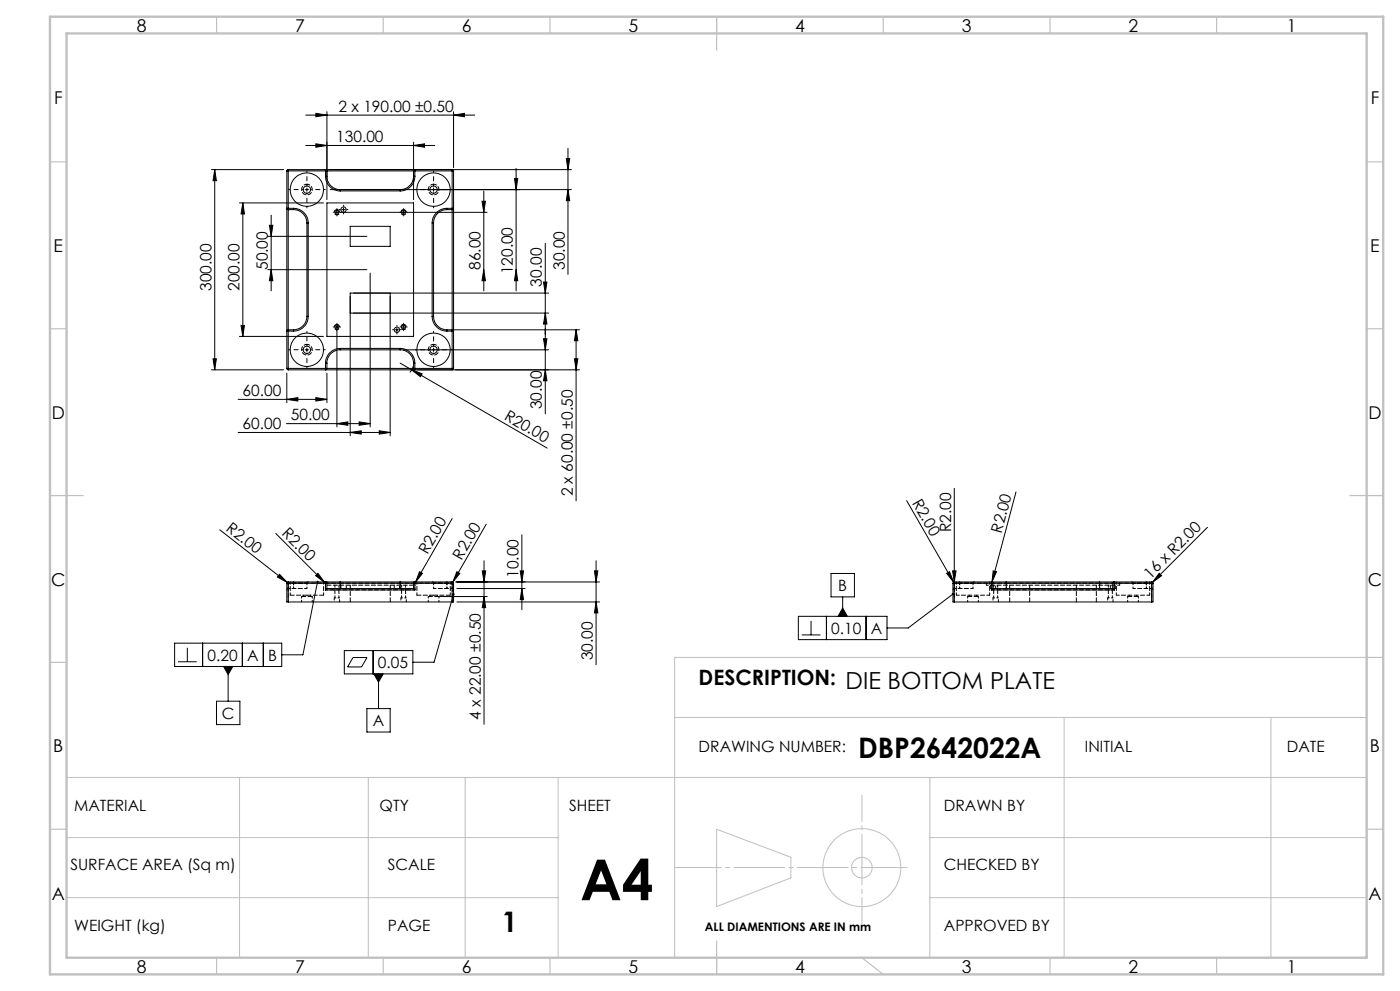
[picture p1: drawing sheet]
<svg xmlns="http://www.w3.org/2000/svg" width="420mm" height="297mm" viewBox="0 0 420 297" stroke-linecap="round" stroke-linejoin="round" font-family="sans-serif">
<g fill="none" stroke="#000" stroke-width=".3">
<path d="M91.7 34.5h50.7M94.8 34l3.3 .5-3.3 .5zM98.1 33.5v26.3M136.1 34.5l3.2-.5v1zM136.1 33.5v16.7M63.4 50.8h21.7M64.4 50.8l.5 3.3h-1zM64.4 50.8v60M86 51.2h.5M86 51.2v59.2M86.5 50.8v.4M86.5 50.8l-.5 .4"/>
<path d="M86.5 50.8h84.9M86.5 51.2v11.2M86.5 51.2h11.1M91.5 56.8h1.1M91.7 43.6h38.7M92.1 56.3v1M94.8 43.1l3.3 .5-3.3 .5zM97.6 51.2v-.4l.5 .4M97.6 51.2h.5M97.6 52.8a4.4 4.4 0 0 0 4.5 4.4M97.6 52.8h.3a4.4 4.4 0 0 0 4.2 4.1v.3M97.6 51.2v1.6"/>
<path d="M98.1 51.2h26M99.1 56.8h72.3M102.1 57.2h18M124.1 43.6l3.3-.5v1zM124.1 42.6v17.2M124.1 51.2l.3-.4 .1 .4M124.1 51.2h.4M124.5 52.8a4.4 4.4 0 0 1-4.4 4.4M124.5 52.8h-.3a4.5 4.5 0 0 1-4.1 4.1v.3M124.5 51.2v1.6M124.5 51.2h11.1M130.1 56.3v1"/>
<path d="M135.6 51.2v-.4l.5 .4M135.6 51.2h.5M135.6 51.2v11.2M136.1 51.2v59.2M145.1 57.3v29.9M154.3 53.5h1l-.5 3.3zM154.8 50.5v36.7M169.9 47.5h1l-.5 3.3zM170.4 56.8l.5 3.3h-1zM170.4 44.5v37.8M71.8 60.8h25.2M72.8 60.8l.5 3.3h-1z"/>
<path d="M72.8 60.8v40M80.3 70.8h29.8M80.8 67.5h1l-.4 3.3zM81.4 64.5v22.7M86.5 62.4h-.5l.5 .4M86.5 62.4v.4M86.5 62.8h1.6M86.5 62.8v36M86.5 62.4h1.6M88.1 62.4a4.4 4.4 0 0 1 4.4 4.4M88.1 62.4v.4M88.1 62.8a4.1 4.1 0 0 1 4 4"/>
<path d="M92.1 66.8h.4M92.1 66.8v28M92.5 66.8v28M98.1 60.8h26v40h-26zM100.5 63.6h1.1M101.1 63.1v1M102.1 63.6h44M102.6 62.8h1M103 62.3v1M105.1 67.8h12v6h-12zM121.1 63.1v1M129.6 66.8h.5"/>
<path d="M129.6 66.8v28M130.1 66.8v28M134.1 62.4a4.4 4.4 0 0 0-4.5 4.4M134.1 62.4v.4M134.1 62.8a4 4 0 0 0-4 4M134.1 62.8h1.5M134.1 62.4h1.5M135.6 62.4h.5l-.5 .4M135.6 62.4v.4M135.6 62.8v36M144.6 60.3h1l-.5 3.3zM163.6 73v51"/>
<path d="M72.3 97.5h1l-.5 3.3zM80.3 80.8h29.8M81.4 80.8l.4 3.3h-1zM86.5 98.8v.4M86.5 98.8l-.5 .4h.5M86.5 98.8h1.6M86.5 99.2v11.2M86.5 99.2h1.6M88.1 98.8v.4M92.1 94.8h.4M92.1 94.8a4.1 4.1 0 0 1-4 4M92.5 94.8a4.5 4.5 0 0 1-4.4 4.4"/>
<path d="M100.5 98h1.1M101.1 99v28.9M101.1 97.5v1M111.1 81.8v46.1M117.1 87.8v42.8M118.6 98.8h1M119.1 98.3v1M120.5 98h1.1M121.1 97.5v1M129.6 94.8a4.5 4.5 0 0 0 4.5 4.4M129.6 94.8h.5M130.1 94.8a4 4 0 0 0 4 4"/>
<path d="M134.1 98.8v.4M134.1 99.2h1.5M135.6 98.8v.4M135.6 98.8l.5 .4h-.5M135.6 99.2v11.2M145.1 80.8l.5 3.3h-1zM154.8 80.8l.5 3.3h-1zM163.1 84.5h1l-.5 3.3zM163.6 93.8l.5 3.3h-1zM164.6 87.8h-59.5v42.8M164.6 93.8h-59.5M172.8 98.8l.6 3.3h-1.1z"/>
<path d="M172.8 98.8v51.3M173.8 98.8h-39.7M63.4 110.8h21.7M63.9 107.5h1l-.5 3.3zM71.4 119.7h26.7M71.8 100.8h25.2M86 110.4h.5M86 110.4l.5 .4M86 119.7l3.4-.5v1zM86 111.8v8.9M86.5 110.4v.4M86.5 110.4h11.1"/>
<path d="M91.5 104.8h1.1M92.1 104.3v1M94.8 119.2l3.3 .5-3.3 .5zM97.6 108.8h.5M97.6 110.4h.5M97.6 110.4v.4l.5-.4M97.6 108.8v1.6M98.1 111.8v8.9M98.1 108.8v1.6M98.1 110.4h26M102.1 104.4a4.5 4.5 0 0 0-4.5 4.4M102.1 104.4v.4"/>
<path d="M102.1 104.8a4 4 0 0 0-4 4M102.1 104.8h18M102.1 104.4h18M120.1 104.4a4.5 4.5 0 0 1 4.4 4.4M120.1 104.4v.4M120.1 104.8a4 4 0 0 1 4 4M120.1 108.8l3.4 2M121.1 104.8h43.5M123.5 110.8l3.1 1.2-.5 .9zM123.5 110.8l40.6 23.5M123.9 109.8l-1 1.8M124.1 108.8h.4"/>
<path d="M124.1 110.4h.4M124.1 110.4l.4 .4v-.4M124.1 108.8v1.6M124.5 108.8v1.6M124.5 110.4h11.1M130.1 104.3v1M135.6 110.4h.5M135.6 110.4v.4l.5-.4M163.1 101.5h1l-.5 3.3zM163.6 110.8l.5 3.3h-1zM172.3 107.5h1.1l-.6 3.3zM173.8 110.8h-87.3"/>
<path d="M71.4 129.6h45.7M85.9 127h25.2M101.1 127l3.3-.6v1.1zM105.1 129.6l3.3-.5v1zM107.7 126.4l3.4 .6-3.4 .5zM113.8 129.1l3.3 .5-3.3 .5zM65.9 158.8l20.2 15.8M82.7 159.9l14.9 14.9M135.6 155.4l-10.9 19M145.9 157.1l-10 17.3M272 150l14.1 24.4M286.3 146.4v34"/>
<path d="M304.8 147.4l-7.2 27M362.2 158l-16.7 16.8M83.9 172.1l2.2 2.5-2.9-1.7zM86 174.8h.5M86 174.8v5.6h.5M86.1 174.6l.4 .2M86.5 174.4l-.5 .4M86.5 174.4v.4M86.5 174.4h11.1M86.5 174.8v5.6M86.5 174.8h11.1M94.7 172.5l.7-.7 2 2.7z"/>
<path d="M95.2 174.4l-4.3 21.8h-6.4M97.6 174.8h.5M97.6 174.4v.4M97.6 174.4l.5 .4M97.6 174.4h4.5M97.6 174.8v2M97.6 176.8h26.9M98.1 176.4l-.5 .4M98.1 174.8h4M98.1 174.8v1.6M98.1 176.4h26M102.1 174.4v.4"/>
<path d="M102.1 174.4h18M102.1 174.8h18M102.1 174.8v1.6M120.1 174.8h4M120.1 174.4v.4M120.1 174.4h4.4M120.1 174.8v1.6M124.1 174.8h.4M124.1 176.4l.4 .4M124.1 174.8v1.6M124.5 174.4v.4M124.5 174.4l-.4 .4"/>
<path d="M124.5 174.4h11.1M124.5 174.8h11.1M124.5 174.8v2M124.7 174.4l-.2 .4M125.9 171.3l.9 .5-2.1 2.6zM131.7 178.8h14.5M135.6 174.8h.5M135.6 174.4v.4M135.6 174.4l.5 .4M135.6 174.8v5.6M135.9 174.4l-.3 .4M136.1 178.1l-5.9 20.4h-6.3"/>
<path d="M136.1 174.8v5.6h-.5M137.1 176.4h20.5M137.1 171.3l.8 .5-2 2.6zM144.7 171.1h1l-.5 3.3zM145.2 178.8l.5 3.3h-1zM145.2 168.1v49M156.1 171.1h1l-.5 3.3zM156.6 176.4l.5 3.3h-1zM156.6 160.3v22.4M178.3 171.1h1.1l-.6 3.3zM178.8 168.1v31.1M179.8 174.4h-43.1"/>
<path d="M249.3 171.9h7v7h-7zM252.8 178.9v5.8M284 171.8l.9-.5 1.2 3.1zM285.8 171.1h1l-.5 3.3zM285.9 178l-13.4 10.2h-6.4M285.9 174.8h.4M285.9 174.8v5.6h.4M286.1 174.4l.2 .4M286.3 174.4v.4M286.3 174.4l-.4 .4M286.3 174.4h11.2M286.3 174.8h11.2"/>
<path d="M297.5 174.8h.4M297.5 174.4v.4M297.5 174.4l.4 .4M297.5 174.4h4.4M297.5 176.8h36.8M297.5 174.8v2M297.6 174.4l-.1 .4M297.9 176.4l-.4 .4M297.9 174.8h4M297.9 176.4h36M297.9 174.8v1.6M298 171.1l.9 .2-1.3 3.1z"/>
<path d="M301.9 174.4v.4M301.9 174.4h28M301.9 174.8h28M301.9 174.8v1.6M329.9 174.8h4M329.9 174.4v.4M329.9 174.4h4.4M329.9 174.8v1.6M333.9 174.8h.4M333.9 176.4l.4 .4M333.9 174.8v1.6M334.3 174.4v.4"/>
<path d="M334.3 174.4l-.4 .4M334.3 174.4h11.2M334.3 174.8h11.2M334.3 174.8v2M345.5 174.4v.4M345.5 174.8h.4M345.5 174.4l.4 .4M345.5 174.8v5.6M345.9 174.8v5.6h-.4M347.7 171.8l.8 .7-2.7 2zM52.4 192.8h32.1v6.9h-32.1zM53.4 198.3h5.6"/>
<path d="M56.2 194.1v4.2M60.8 192.8v6.9M67.1 199.7h2.7l-1.4 2.5zM68.4 199.7v10.4M72.7 192.8v6.9M79 192.8v6.9M86.5 180.4h49.1M103.3 195h20.6v7h-20.6zM105.9 197.1h4.2l-1.6 2.8h-4.2zM111.9 195v7M137.1 180.4h42.7M178.8 180.4l.6 3.3h-1.1z"/>
<path d="M239.5 184.7h26.6v7h-26.6zM240.5 190.3h5.6M243.3 186.1v4.2M247.9 184.7v7M252.8 182.2l1.4 2.5h-2.8zM259.8 184.7v7M286.3 180.4h59.2M64.9 210.1h7.1v7.1h-7.1zM110.1 212.4h7v7h-7zM112.1 202h2.9l-1.4 2.4zM113.6 202v10.4"/>
<circle cx="92.1" cy="56.8" r="5"/>
<circle cx="92.1" cy="56.8" r="1.1"/>
<circle cx="130.1" cy="56.8" r="5"/>
<circle cx="130.1" cy="56.8" r="1.1"/>
<circle cx="101.1" cy="63.6" r=".6"/>
<circle cx="103.1" cy="62.8" r=".8"/>
<circle cx="121.1" cy="63.6" r=".6"/>
<circle cx="101.1" cy="98" r=".6"/>
<circle cx="119.1" cy="98.8" r=".81"/>
<circle cx="121.1" cy="98" r=".6"/>
<circle cx="92.1" cy="104.8" r="5"/>
<circle cx="92.1" cy="104.8" r="1.11"/>
<circle cx="130.1" cy="104.8" r="5"/>
<circle cx="130.1" cy="104.8" r="1.11"/>
</g>
<g fill="none" stroke="#c0c0c0" stroke-width=".3">
<path d="M410 197h-207.6v90M202.4 215h207.6M319.2 215v72M381.3 215v72M20 233h390v54h-390zM71.9 233v54M110.5 233v54M139.6 233v54M167.4 233v54M278.9 233v54M20 251h147.4M215 248.5l22.3 8.4v6.2l-22.3 8.6z"/>
<path d="M278.9 251h131.1M20 269h147.4M278.9 269h131.1"/>
<circle cx="258.6" cy="260" r="11.7"/>
<circle cx="258.6" cy="260" r="3.1"/>
</g>
<g fill="none" stroke="#000" stroke-width=".3" stroke-dasharray="15.2 1.3 1.3 1.3">
<path d="M100.1 63.6h-.1M101.1 62.6v-.1M101.1 64.6v.1M102.1 63.6h.1M102.1 62.8h-.3M103.1 61.8v-.3M103.1 63.8v.3M104.1 62.8h.3M120.1 63.6h-.1M121.1 62.6v-.1M121.1 64.6v.1M122.1 63.6h.1"/>
<path d="M100.1 98h-.1M101.1 97v-.1M101.1 99v.1M102.1 98h.1M118.1 98.8h-.3M119.1 97.8v-.3M119.1 99.8v.3M120.1 98h-.1M120.1 98.8h.3M121.1 97v-.1M121.1 99v.1M122.1 98h.1"/>
</g>
<g fill="none" stroke="#000" stroke-width=".3" stroke-dasharray="15.2 1.3 1.3 1.3" stroke-dashoffset="14.9">
<path d="M91.1 56.8h-4.5M92.1 55.8v-4.5M92.1 57.8v4.5M93.1 56.8h4.5M129.1 56.8h-4.5M130.1 55.8v-4.5M130.1 57.8v4.5M131.1 56.8h4.5M91.1 104.8h-4.5M92.1 103.8v-4.5M92.1 105.8v4.5M93.1 104.8h4.5"/>
<path d="M129.1 104.8h-4.5M130.1 103.8v-4.5M130.1 105.8v4.5M131.1 104.8h4.5"/>
</g>
<path d="M272.2 260h-69.8" fill="none" stroke="#c0c0c0" stroke-width=".3" stroke-dasharray="15.2 1.3 1.3 1.3" stroke-dashoffset="1.3"/>
<path d="M258.6 238.3v38.6" fill="none" stroke="#c0c0c0" stroke-width=".3" stroke-dasharray="15.2 1.3 1.3 1.3" stroke-dashoffset="7.4"/>
<g fill="none" stroke="#c0c0c0" stroke-width=".35">
<path d="M65 5v5M115 5v5M165 5v5M215 5v10M265 5v5M315 5v5M365 5v5M15 48.5h5M410 48.5h5M15 98.5h5M410 98.5h5M15 148.5h10"/>
<path d="M405 148.5h10M15 198.5h5M410 197h5M15 248.5h5M410 248.5h5M65 287v5M115 287v5M165 287v5M215 282v10M258.6 287l6.4 5M315 287v5M365 287v5"/>
</g>
<path d="M15 5h400v287h-400zM20 10h390v277h-390z" fill="none" stroke="#c0c0c0" stroke-width=".7"/>
<g fill="#000">
<path d="M123.5 110.8l3.1 1.2-.5 .9zM83.9 172.1l2.2 2.5-2.9-1.7zM94.7 172.5l.7-.7 2 2.7zM125.9 171.3l.9 .5-2.1 2.6zM137.1 171.3l.8 .5-2 2.6zM284 171.8l.9-.5 1.2 3.1zM285.8 171.1h1l-.5 3.3zM298 171.1l.9 .2-1.3 3.1zM347.7 171.8l.8 .7-2.7 2z"/>
<path d="M94.8 43.1l3.3 .5-3.3 .5zM124.1 43.6l3.3-.5v1zM101.1 127l3.3-.6v1.1zM107.7 126.4l3.4 .6-3.4 .5z"/>
<path d="M94.8 119.2l3.3 .5-3.3 .5zM86 119.7l3.4-.5v1zM136.1 34.5l3.2-.5v1zM94.8 34l3.3 .5-3.3 .5z"/>
<path d="M105.1 129.6l3.3-.5v1zM113.8 129.1l3.3 .5-3.3 .5z"/>
<path d="M135.9 177.8a.34 .34 0 0 0-.2 .5 .34 .34 0 0 0 .6 0 .34 .34 0 0 0-.2-.5v.3v-.3zM95.1 174.1a.34 .34 0 0 0-.1 .5 .34 .34 0 0 0 .5 0 .34 .34 0 0 0-.2-.5l-.1 .3 .1-.3zM112.1 202l1.5 2.4 1.4-2.4zM67.1 199.7l1.3 2.5 1.4-2.5zM285.6 177.8a.33 .33 0 0 0 0 .5 .33 .33 0 0 0 .5 0 .33 .33 0 0 0 0-.5l-.2 .2 .2-.2zM252.8 182.2l1.4 2.5h-2.8z"/>
<path d="M156.1 171.1h1l-.5 3.3zM156.6 176.4l.5 3.3h-1zM420 174.4v3.3zM420 220.3v3.3zM420 171.1v3.3zM420 178.4v3.3zM420 172.1v3.3zM420 176.4v3.3zM144.7 171.1h1l-.5 3.3zM145.2 178.8l.5 3.3h-1zM64.4 50.8l.5 3.3h-1zM63.9 107.5h1l-.5 3.3zM163.1 84.5h1l-.5 3.3zM163.6 93.8l.5 3.3h-1zM72.8 60.8l.5 3.3h-1zM72.3 97.5h1l-.5 3.3zM144.6 60.3h1l-.5 3.3zM145.1 80.8l.5 3.3h-1zM169.9 47.5h1l-.5 3.3zM170.4 56.8l.5 3.3h-1zM163.1 101.5h1l-.5 3.3zM163.6 110.8l.5 3.3h-1zM154.3 53.5h1l-.5 3.3zM154.8 80.8l.5 3.3h-1z"/>
<path d="M178.8 180.4l.6 3.3h-1.1zM178.3 171.1h1.1l-.6 3.3zM81.4 80.8l.4 3.3h-1zM80.8 67.5h1l-.4 3.3zM172.3 107.5h1.1l-.6 3.3zM172.8 98.8l.6 3.3h-1.1z"/>
</g>
<g fill="none" stroke="#000" stroke-width=".3" stroke-dasharray="1.3 .6">
<path d="M101.1 62.8a.8 .8 0 0 1 .7 1.1 .8 .8 0 0 1-1.3 .2 .8 .8 0 0 1 .4-1.3h.2M121.1 62.8a.8 .8 0 0 1 .7 1.1 .8 .8 0 0 1-1.3 .2 .8 .8 0 0 1 .4-1.3h.2M101.1 97.2a.8 .8 0 0 1 .7 1.1 .8 .8 0 0 1-1.3 .2 .8 .8 0 0 1 .4-1.3h.2M121.1 97.2a.8 .8 0 0 1 .7 1.1 .8 .8 0 0 1-1.3 .2 .8 .8 0 0 1 .4-1.3h.2M86.1 174.8h.4M86.5 176.4l-.4 .4M86.5 174.8v-.4M86.5 174.4v.4M87.1 178.4h5M88.1 174.4v.4M91 178.4v.4M92.1 178.4h5"/>
<path d="M92.5 174.4l-.4 .4M93.2 178.8v-.4M93.7 178.8h-3.2M97.7 174.8v-.4M97.7 174.8h.4M98.1 174.8v-.4M98.1 175.4h26M102.1 174.4v.4M120.1 174.4v.4M124.1 174.8v-.4M124.5 174.8v-.4M124.5 174.8h-.4"/>
<path d="M125.1 178.4h5M129 178.4v.4M129.7 174.4l.4 .4M130.1 178.4h5M131.2 178.8v-.4M131.7 178.8h-3.2M134.1 174.4v.4M135.7 174.4v.4M135.7 174.8v-.4M135.7 174.8h.4M136.1 174.8h-.4M136.1 176.8l-.4-.4"/>
<path d="M285.9 174.8h.4M286.3 174.8v-.4M286.3 176.4l-.4 .4M286.3 174.4v.4M286.3 174.8h-.4M287.9 174.4v.4M290.8 178.4v.4M292.3 174.4l-.4 .4M293 178.8v-.4M293.5 178.8h-3.2M297.5 174.8v-.4M297.5 174.8h.4"/>
<path d="M301.9 174.4v.4M301.9 174.8h28M329.9 174.4v.4M334.3 174.8v-.4M334.3 174.8h-.4M338.8 178.4v.4M339.5 174.4l.4 .4M341 178.8v-.4M341.5 178.8h-3.2M343.9 174.4v.4M345.5 174.4v.4M345.5 174.8v-.4"/>
<path d="M345.5 174.8h.4M345.9 174.8h-.4M345.9 176.8l-.4-.4M105.1 180.4v-5M117.1 180.4v-5M302.9 180.4v-5M308.9 180.4v-5M322.9 180.4v-5M328.9 180.4v-5"/>
</g>
<g fill="none" stroke="#000" stroke-width=".3" stroke-dasharray="1.3 .6" stroke-dashoffset=".5">
<path d="M87.1 174.4v4M88.1 174.8h4M88.1 176.4h4M92.1 174.8h-4M97.1 178.4v-4M98.1 174.8h4M102.3 175.4v1M103.9 176.4v-1M118.3 175.4v1M119.9 176.4v-1M120.1 174.8h4M125.1 174.4v4"/>
<path d="M130.1 174.8h4M130.1 176.4h4M134.1 174.8h-4M135.1 178.4v-4M286.9 174.4v4M287.9 174.8h4M287.9 176.4h4M291.9 174.8h-4M295.9 175.4v-1M296.9 178.4v-4M297.1 175.4v1M297.9 174.8h4"/>
<path d="M298.7 176.4v-1M329.9 174.8h4M333.1 175.4v1M334.7 176.4v-1M334.9 174.4v4M335.9 175.4v-1M339.9 174.8h4M339.9 176.4h4M343.9 174.8h-4M344.9 178.4v-4"/>
</g>
<g fill="none" stroke="#000" stroke-width=".3" stroke-dasharray="1.3 .6" stroke-dashoffset=".8">
<path d="M86.5 176.4v-1.6M86.5 174.8h1.6M86.5 176.4h1.6M86.5 174.8v1.6M86.5 174.8h11.2M88.1 176.4v-1.6M88.1 174.8h-1.6M90.5 178.8v1.6M92.1 176.4v-1.6M101.9 179.2h-1.6M102.1 176.4v-1.6M120.1 176.4v-1.6"/>
<path d="M121.9 179.2h-1.6M124.5 174.8h11.2M128.5 178.8v1.6M130.1 176.4v-1.6M134.1 174.8h1.6M134.1 176.4v-1.6M134.1 176.4h1.6M135.7 174.8v1.6M135.7 174.8h-1.6M135.7 176.4v-1.6M286.3 174.8h1.6M286.3 176.4v-1.6"/>
<path d="M286.3 176.4h1.6M286.3 174.8v1.6M286.3 174.8h11.2M287.9 176.4v-1.6M287.9 174.8h-1.6M290.3 178.8v1.6M291.9 176.4v-1.6M299.5 179.2h-1.6M301.9 176.4v-1.6M329.9 176.4v-1.6M333.9 179.2h-1.6M334.3 174.8h11.2"/>
<path d="M338.3 178.8v1.6M339.9 176.4v-1.6M343.9 174.8h1.6M343.9 176.4h1.6M343.9 176.4v-1.6M345.5 174.8v1.6M345.5 176.4v-1.6M345.5 174.8h-1.6M93.7 180.4v-1.6M131.7 180.4v-1.6M293.5 180.4v-1.6M341.5 180.4v-1.6"/>
</g>
<path d="M102.1 174.8h18" fill="none" stroke="#000" stroke-width=".3" stroke-dasharray="1.3 .6" stroke-dashoffset=".2"/>
<g fill="none" stroke="#000" stroke-width=".3" stroke-dasharray="1.3 .6" stroke-dashoffset=".6">
<path d="M97.7 176.8h26.8M97.7 174.8v2M100.3 179.2v1.2M100.5 175.4v3.8M101.7 179.2v-3.8M120.3 179.2v1.2M120.5 175.4v3.8M121.7 179.2v-3.8M124.5 176.8v-2M295.9 175.4h40M297.5 174.8v2M297.9 179.2v1.2"/>
<path d="M298.1 175.4v3.8M299.3 179.2v-3.8M332.3 179.2v1.2M332.5 175.4v3.8M333.7 179.2v-3.8M334.3 176.8v-2M101.9 180.4v-1.2M121.9 180.4v-1.2M299.5 180.4v-1.2M333.9 180.4v-1.2"/>
</g>
<path d="M135.7 174.8v5.6M345.5 174.8v5.6M86.5 180.4v-5.6M286.3 180.4v-5.6" fill="none" stroke="#000" stroke-width=".3" stroke-dasharray="1.3 .6" stroke-dashoffset=".7"/>
<path d="M92.1 55.2a1.6 1.6 0 0 1 1.4 2.3 1.6 1.6 0 0 1-2.7 .3 1.6 1.6 0 0 1 1-2.6h.3M130.1 55.2a1.6 1.6 0 0 1 1.4 2.3 1.6 1.6 0 0 1-2.7 .3 1.6 1.6 0 0 1 1-2.6h.3M92.1 103.2a1.6 1.6 0 0 1 1.4 2.3 1.6 1.6 0 0 1-2.7 .3 1.6 1.6 0 0 1 1-2.6h.3M130.1 103.2a1.6 1.6 0 0 1 1.4 2.3 1.6 1.6 0 0 1-2.7 .3 1.6 1.6 0 0 1 1-2.6h.3M286.9 178.4h10M297.1 176.4h.8M333.9 176.4h.8M334.9 178.4h10" fill="none" stroke="#000" stroke-width=".3" stroke-dasharray="1.3 .6" stroke-dashoffset=".4"/>
<path d="M297.5 176.8h36.8" fill="none" stroke="#000" stroke-width=".3" stroke-dasharray="1.3 .6" stroke-dashoffset=".3"/>
<text font-size="16.9" x="174" y="269.8">A4</text>
<g font-size="8.5">
<text x="257.4" y="227.2">DBP2642022A</text>
<text x="150.6" y="279.2">1</text>
</g>
<text font-size="6.3" x="209.6" y="205.3">DESCRIPTION: DIE BOTTOM PLATE</text>
<g font-size="5.3">
<text x="41" y="9.5">8</text>
<text x="88.5" y="9.5">7</text>
<text x="138.5" y="9.5">6</text>
<text x="188.5" y="9.5">5</text>
<text x="238.5" y="9.5">4</text>
<text x="288.5" y="9.5">3</text>
<text x="338.5" y="9.5">2</text>
<text x="386" y="9.5">1</text>
<text x="16.2" y="31.3">F</text>
<text x="411.2" y="31.3">F</text>
<text x="16.1" y="75.5">E</text>
<text x="411.1" y="75.5">E</text>
<text x="15.5" y="125.5">D</text>
<text x="410.5" y="125.5">D</text>
<text x="15.4" y="175.5">C</text>
<text x="410.4" y="175.5">C</text>
<text x="16" y="225.5">B</text>
<text x="411" y="225.5">B</text>
<text x="15.5" y="269.8">A</text>
<text x="410.5" y="269.8">A</text>
<text x="41" y="291.5">8</text>
<text x="88.5" y="291.5">7</text>
<text x="138.5" y="291.5">6</text>
<text x="188.5" y="291.5">5</text>
<text x="238.5" y="291.5">4</text>
<text x="288.5" y="291.5">3</text>
<text x="338.5" y="291.5">2</text>
<text x="386" y="291.5">1</text>
</g>
<g font-size="4.7">
<text x="101.6" y="33.5">2 x 190.00 ±0.50</text>
<text x="100.9" y="42.6">130.00</text>
<text x="80.3" y="80.9" transform="rotate(-90 80.3 80.9)">50.00</text>
<text x="144.1" y="80.9" transform="rotate(-90 144.1 80.9)">86.00</text>
<text x="153.8" y="82.2" transform="rotate(-90 153.8 82.2)">120.00</text>
<text x="169.4" y="80.9" transform="rotate(-90 169.4 80.9)">30.00</text>
<text x="63.4" y="87.2" transform="rotate(-90 63.4 87.2)">300.00</text>
<text x="71.8" y="87.2" transform="rotate(-90 71.8 87.2)">200.00</text>
<text x="162.6" y="85.9" transform="rotate(-90 162.6 85.9)">30.00</text>
<text x="72.8" y="118.7">60.00</text>
<text x="87.3" y="125.9">50.00</text>
<text x="151" y="125.5" transform="rotate(30 151 125.5)">R20.00</text>
<text x="162.6" y="122.7" transform="rotate(-90 162.6 122.7)">30.00</text>
<text x="72.8" y="128.6">60.00</text>
<text x="171.8" y="148.8" transform="rotate(-90 171.8 148.8)">2 x 60.00 ±0.50</text>
<text x="273.5" y="150.7" transform="rotate(60 273.5 150.7)">R2.00</text>
<text x="67.6" y="158.8" transform="rotate(38 67.6 158.8)">R2.00</text>
<text x="84.3" y="160.1" transform="rotate(45 84.3 160.1)">R2.00</text>
<text x="285.3" y="159.5" transform="rotate(-90 285.3 159.5)">R2.00</text>
<text x="300.5" y="159.9" transform="rotate(-75 300.5 159.9)">R2.00</text>
<text x="128.2" y="166.3" transform="rotate(-60 128.2 166.3)">R2.00</text>
<text x="138.5" y="168" transform="rotate(-60 138.5 168)">R2.00</text>
<text x="155.6" y="173.2" transform="rotate(-90 155.6 173.2)">10.00</text>
<text x="345.2" y="173.7" transform="rotate(-45 345.2 173.7)">16 x R2.00</text>
<text x="251.5" y="177.1">B</text>
<text x="249.4" y="189.9">0.10</text>
<text x="261.3" y="189.9">A</text>
<text x="62.2" y="198">0.20</text>
<text x="74.1" y="198">A</text>
<text x="80.4" y="198">B</text>
<text x="177.8" y="197.9" transform="rotate(-90 177.8 197.9)">30.00</text>
<text x="113.4" y="200.2">0.05</text>
<text x="66.6" y="215.4">C</text>
<text x="144.2" y="215.7" transform="rotate(-90 144.2 215.7)">4 x 22.00 ±0.50</text>
<text x="111.9" y="217.6">A</text>
<text x="209.6" y="225.5">DRAWING NUMBER:</text>
<text x="325.5" y="225.5">INITIAL</text>
<text x="386" y="225.5">DATE</text>
<text x="22.2" y="243.1">MATERIAL</text>
<text x="113.9" y="243.1">QTY</text>
<text x="170.7" y="243.1">SHEET</text>
<text x="283.2" y="243.1">DRAWN BY</text>
<text x="21.1" y="260.7">SURFACE AREA (Sq m)</text>
<text x="116.4" y="260.7">SCALE</text>
<text x="283.2" y="260.7">CHECKED BY</text>
<text x="22.2" y="279.1">WEIGHT (kg)</text>
<text x="116.4" y="279.1">PAGE</text>
<text x="283.2" y="279.1">APPROVED BY</text>
</g>
<text font-size="3.5" x="211.5" y="279.1">ALL DIAMENTIONS ARE IN mm</text>
</svg>
